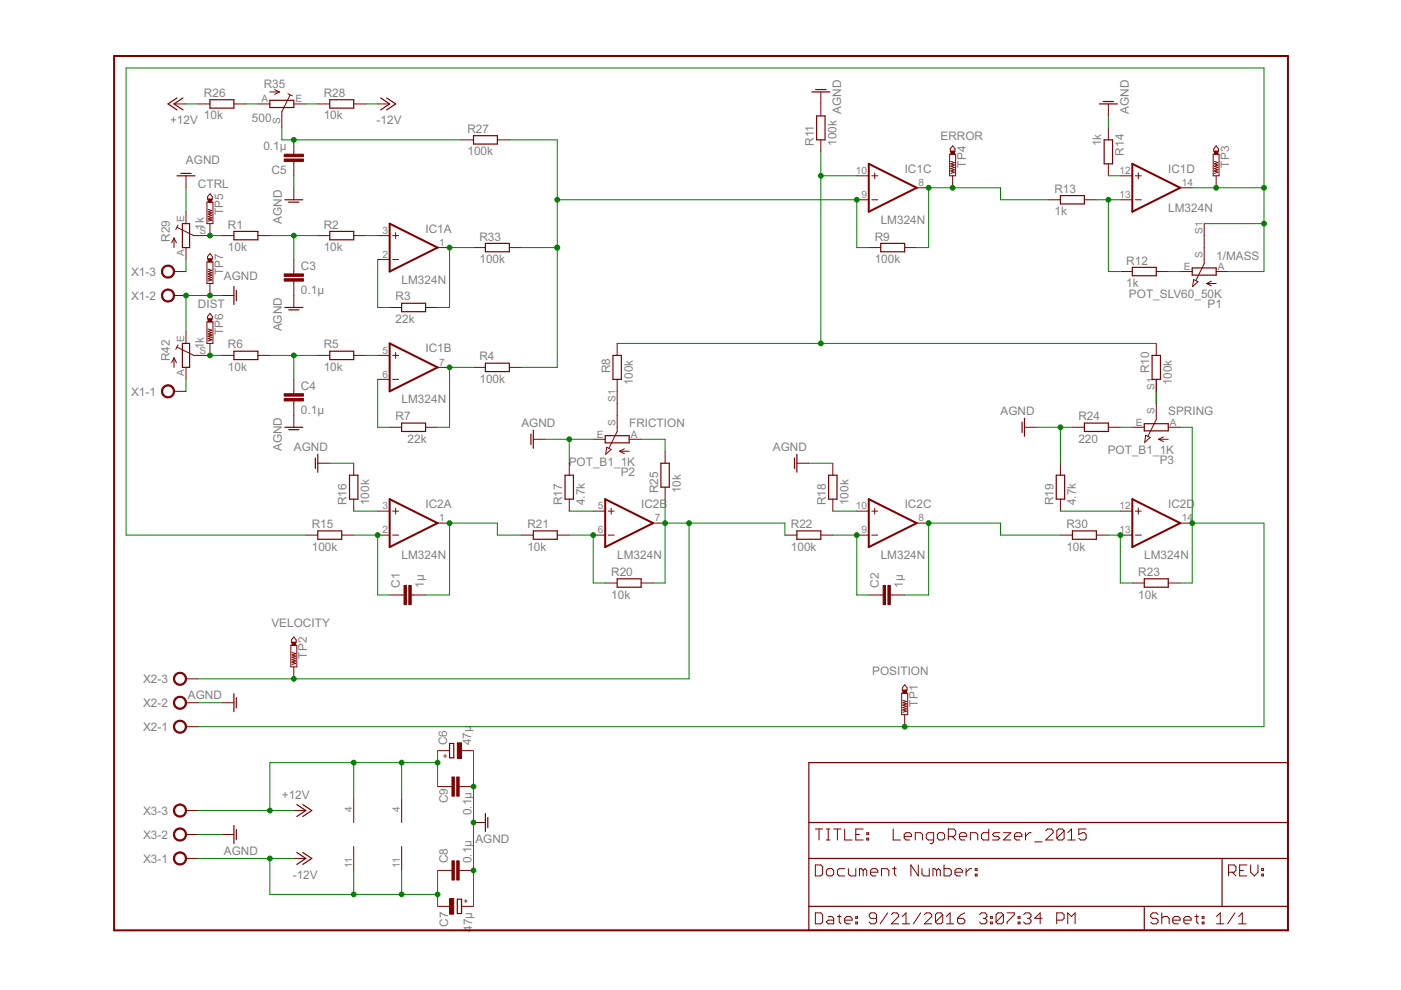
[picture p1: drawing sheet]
<svg xmlns="http://www.w3.org/2000/svg" width="297mm" height="210mm" viewBox="0 0 297 210" stroke-linecap="round" stroke-linejoin="round" font-family="sans-serif">
<path d="M24.2 11.9h248.9v185.4h-248.9zM184.2 34.7l10.2 5.1-10.2 5.1zM240.1 34.7l10.1 5.1-10.1 5.1zM82.6 47.4l10.2 5.1-10.2 5.1zM82.6 72.8l10.2 5.1-10.2 5.1zM82.6 105.8l10.2 5.1-10.2 5.1zM128.3 105.8l10.2 5.1-10.2 5.1zM184.2 105.8l10.2 5.1-10.2 5.1zM240.1 105.8l10.1 5.1-10.1 5.1z" fill="none" stroke="#800000" stroke-width=".42"/>
<g fill="none" stroke="#800000" stroke-width=".25">
<path d="M172.1 19.5h3.8M172.9 19h2.2M37.5 20.8l-1.9 1.2 1.9 1.3M37.5 37.3h3.8M38.3 36.8h2.2M38.8 20.8l-1.9 1.2 1.9 1.3M44.5 21.1h5.1v1.8h-5.1zM57.2 21.3h5.1v1.5h-5.1zM69.9 21.1h5.1v1.8h-5.1zM80.7 20.8l1.9 1.2-1.9 1.3M82 20.8l1.9 1.2-1.9 1.3M100.4 28.8h5.1v1.7h-5.1z"/>
<path d="M173.1 24.6h1.8v5.1h-1.8zM233.1 22h3.8M233.9 21.5h2.2M234.1 29.7h1.8v5h-1.8zM38.7 47.4h1.5v5.1h-1.5zM49.6 49.1h5.1v1.7h-5.1zM60.4 42.4h3.8M61.2 42.9h2.2M69.9 49.1h5.1v1.7h-5.1zM102.9 51.6h5.1v1.8h-5.1zM186.7 51.6h5.1v1.8h-5.1zM224.8 41.5h5.1v1.7h-5.1z"/>
<path d="M240.1 56.7h5.1v1.8h-5.1zM252.8 56.8h5.1v1.5h-5.1zM38.7 72.8h1.5v5.1h-1.5zM49.6 74.5h5.1v1.7h-5.1zM49.6 60.7v3.9M50.1 61.6v2.2M60.4 65.2h3.8M61.2 65.7h2.2M69.9 74.5h5.1v1.7h-5.1zM85.2 64.3h5v1.8h-5zM102.9 77h5.1v1.8h-5.1zM130 75.4h1.7v5h-1.7z"/>
<path d="M244.3 75.4h1.7v5h-1.7zM60.4 90.6h3.8M61.2 91.1h2.2M66.9 97.1v2.2M67.4 96.3v3.8M85.2 89.7h5v1.8h-5zM112.6 92v2.2M113.1 91.2v3.8M128.3 92.4h5.1v1.5h-5.1zM140.1 98.2h1.8v5.1h-1.8zM168.4 97.1v2.2M169 96.3v3.8"/>
<path d="M216.7 89.5v2.2M217.2 88.7v3.8M229.9 89.7h5.1v1.8h-5.1zM242.6 89.8h5.1v1.6h-5.1zM67.4 112.6h5.1v1.7h-5.1zM74.1 100.8h1.8v5h-1.8zM113.1 112.6h5.1v1.7h-5.1zM119.8 100.8h1.8v5h-1.8zM169 112.6h5v1.7h-5zM175.7 100.8h1.8v5h-1.8zM223.9 100.8h1.8v5h-1.8zM227.4 112.6h5.1v1.7h-5.1z"/>
<path d="M130.9 122.7h5v1.8h-5zM242.6 122.7h5.1v1.8h-5.1zM49.6 147.1v3.8M50.1 147.9v2.2M95.3 157.6h.9v3.1h-.9zM49.6 175v3.8M50.1 175.9v2.1M62.9 170.6l1.9 1.3-1.9 1.2M64.2 170.6l1.9 1.3-1.9 1.2M102.9 172.5v3.8M103.4 173.3v2.2M171.5 161.7h101.6v35.6h-101.6z"/>
<path d="M171.5 174.4h101.6M62.9 180.7l1.9 1.3-1.9 1.3M64.2 180.7l1.9 1.3-1.9 1.3M97 190.6h.9v3.1h-.9zM171.5 182h101.6M171.5 192.2h101.6M242.6 192.2v5.1M259.1 182v10.2"/>
</g>
<g fill="none" stroke="#800000" stroke-width=".21">
<path d="M57.2 19.5h2M58.2 19l1 .5M59.2 19.5l-1 .5M61 19.9l1 .4M174 19.5v5.1M36.9 22h2.5M39.4 37.3v2.5M42 22h2.5M49.6 22h2.5M54.7 22h2.5M61.5 20.2l-1.7 3.5v3.4M62.3 29.7v3"/>
<path d="M62.3 34.2v3.1M62.3 39.8v2.6M62.3 22h2.5M67.4 22h2.5M75 22h2.5M80.1 22h2.5M97.9 29.7h2.5M105.5 29.7h2.5M174 29.7v2.5M181.7 37.3h2.5M184.8 37.3h1.3M185.5 36.6v1.3"/>
<path d="M194.4 39.8h2.5M201.3 32.7h1.3v4.6h-1.3zM201.6 34.2l.8 .3-.8 .2 .8 .3-.8 .2 .8 .3-.8 .3 .8 .2-.8 .3 .8 .2-.8 .3M202 30.9l.5 .7v.5h-1v-.5zM202 37.3v2.5M235 22v2.6M235 27.1v2.6M235 34.7v2.6M237.5 37.3h2.6M240.7 37.3h1.3M241.3 36.6v1.3M250.2 39.8h2.6"/>
<path d="M257.2 32.7h1.3v4.6h-1.3zM257.5 34.2l.7 .3-.7 .2 .7 .3-.7 .2 .7 .3-.7 .3 .7 .2-.7 .3 .7 .2-.7 .3M257.9 30.9l.4 .7v.5h-1v-.5zM257.9 37.3v2.5M36.9 57.6h2.5M36.9 50.5v2M36.9 50.5l-.5 1M36.9 50.5l.5 1M37.7 47.7l-.4 1M39.4 44.9v2.5M39.4 52.5v2.5M43.9 42.9h1.2v4.5h-1.2z"/>
<path d="M43.9 55.5h1.2v4.6h-1.2zM44.1 44.4l.8 .2-.8 .3 .8 .2-.8 .3 .8 .3-.8 .2 .8 .3-.8 .2 .8 .3-.8 .2M44.1 57.1l.8 .2-.8 .3 .8 .2-.8 .3 .8 .2-.8 .3 .8 .2-.8 .3 .8 .3-.8 .2M44.5 47.4v2.6h-3.4l-3.6-1.8M44.5 41.1l.5 .6v.5h-1v-.5zM44.5 53.8l.5 .6v.5h-1v-.5zM47.1 50h2.5M54.7 50h2.5M62.3 55v3.1M62.3 59.6v5.6M67.4 50h2.5M75 50h2.5"/>
<path d="M80.1 50h2.5M80.1 55h2.5M83.2 50h1.3M83.2 55h1.3M83.9 49.3v1.3M92.8 52.5h2.5M100.4 52.5h2.5M108 52.5h2.5M181.7 42.4h2.5M184.2 52.5h2.5M184.8 42.4h1.3M191.8 52.5h2.6"/>
<path d="M222.3 42.4h2.5M229.9 42.4h2.6M237.5 42.4h2.6M237.5 57.6h2.6M240.7 42.4h1.3M245.2 57.6h2.5M250.2 57.6h2.6M253.1 59.3l.9 .4-1.1 1.1zM255.3 47.4v8.5l-1.7 3.6M256.8 59.6l-1 .5M257.9 57.6h2.5M36.9 62.7h2.5"/>
<path d="M36.9 75.9v2M36.9 75.9l-.5 1M36.9 75.9l.5 1M37.7 73.1l-.4 1M39.4 70.3v2.5M39.4 77.9v2.5M43.9 68.2h1.2v4.6h-1.2zM44.1 69.8l.8 .2-.8 .3 .8 .2-.8 .3 .8 .2-.8 .3 .8 .2-.8 .3 .8 .3-.8 .2M44.5 72.8v2.6h-3.4l-3.6-1.8M44.5 66.5l.5 .6v.5h-1v-.5zM44.5 60.1v2.6M47.1 75.4h2.5"/>
<path d="M47.1 62.7h2.5M54.7 75.4h2.5M67.4 75.4h2.5M75 75.4h2.5M80.1 75.4h2.5M82.6 65.2h2.6M83.2 75.4h1.3M83.9 74.7v1.3M90.2 65.2h2.6M92.8 77.9h2.5M100.4 77.9h2.5M108 77.9h2.5"/>
<path d="M130.9 72.8v2.6M245.2 72.8v2.6M255.8 60.1h2.1M255.8 60.1l1 .5M36.9 83h2.5M62.3 80.4v3.1M62.3 85v5.6M67.4 98.2h2.5M75 98.2v2.6M80.1 80.4h2.5M82.6 90.6h2.6M83.2 80.4h1.3"/>
<path d="M90.2 90.6h2.6M113.1 93.1h2.5M120.7 98.2v2.6M125.8 93.1h2.5M128.6 94.8l1 .5-1.2 1zM130.9 80.4v11.1l-1.8 3.5M131.4 95.7h2M131.4 95.7l1 .5M132.4 95.2l-1 .5M133.4 93.1h2.5M141 95.7v2.5M169 98.2h2.5"/>
<path d="M176.6 98.2v2.6M217.2 90.6h2.6M224.8 98.2v2.6M227.4 90.6h2.5M235 90.6h2.5M240.1 90.6h2.5M242.9 92.3l.9 .5-1.1 1zM245.2 80.4v8.5l-1.8 3.6M245.7 93.1h2M245.7 93.1l1 .5M246.7 92.6l-1 .5M247.7 90.6h2.5"/>
<path d="M64.8 113.5h2.6M72.5 113.5h2.5M75 105.8v2.6M80.1 113.5h2.5M80.1 108.4h2.5M83.2 113.5h1.3M83.2 108.4h1.3M83.9 107.7v1.3M92.8 110.9h2.5M110.5 113.5h2.6M118.2 113.5h2.5M120.7 105.8v2.6"/>
<path d="M125.8 113.5h2.5M125.8 108.4h2.5M128.9 113.5h1.3M128.9 108.4h1.3M129.6 107.7v1.3M138.5 110.9h2.5M141 103.3v2.5M166.4 113.5h2.6M174 113.5h2.6M176.6 105.8v2.6M181.7 113.5h2.5M181.7 108.4h2.5"/>
<path d="M184.8 113.5h1.3M184.8 108.4h1.3M185.5 107.7v1.3M194.4 110.9h2.5M224.8 113.5h2.6M224.8 105.8v2.6M232.5 113.5h2.5M237.5 113.5h2.6M237.5 108.4h2.6M240.7 113.5h1.3M240.7 108.4h1.3M241.3 107.7v1.3"/>
<path d="M250.2 110.9h2.6M61.7 136.8h1.2v4.6h-1.2zM61.9 138.3l.8 .3-.8 .3 .8 .2-.8 .3 .8 .2-.8 .3 .8 .2-.8 .3 .8 .2-.8 .3M62.3 135l.5 .7v.5h-1v-.5zM82.6 126.2h3.1M87.2 126.2h3M128.3 123.6h2.6M135.9 123.6h2.6M184.2 126.2h3M188.8 126.2h3M240.1 123.6h2.5M247.7 123.6h2.5"/>
<path d="M39.4 149h2.6M39.4 154.1h2.6M39.4 143.9h2.6M47.1 149h2.5M62.3 141.4v2.5M92.8 159.2h2.5M97.9 159.2h2.5M191.2 147h1.2v4.5h-1.2zM191.4 148.5l.8 .2-.8 .3 .8 .2-.8 .3 .8 .3-.8 .2 .8 .3-.8 .2 .8 .3-.8 .2M191.8 145.2l.5 .6v.5h-1v-.5zM191.8 151.5v2.6M39.4 176.9h2.6"/>
<path d="M39.4 171.9h2.6M47.1 176.9h2.5M62.3 171.9h2.5M75 169.3v5.1M75 179.5v5.1M85.2 169.3v5.1M85.2 179.5v5.1M92.8 166.8h3M97.3 166.8h3.1M100.4 174.4h2.5M172.9 175.8h1.5M173.7 175.8v2.3"/>
<path d="M175.2 175.8h.8M175.2 178.1h.8M175.6 175.8v2.3M176.8 175.8h1.5M177.5 175.8v2.3M179.1 175.8v2.3h1.6M181.4 176.9h.8M183 175.8h-1.6v2.3h1.6M183.8 177.7h.4v.4h-.4zM183.8 176.6h.4v.3h-.4zM189.4 175.8v2.3h1.5M191.7 177.3h1.6v-.4l-.4-.3h-.8l-.4 .3v.8l.4 .4h.8"/>
<path d="M194.1 178.1v-1.5h1.1l.4 .3v1.2M198 178.1h-1.2l-.4-.4v-.8l.4-.3h1.2v1.9l-.5 .4h-.3M198.7 176.9l.4-.3h.8l.4 .3v.8l-.4 .4h-.8l-.4-.4zM201.1 177.3h1.1l.4-.4v-.8l-.4-.3h-1.1v2.3M201.8 177.3l.8 .8M203.4 177.3h1.6v-.4l-.4-.3h-.8l-.4 .3v.8l.4 .4h.8M205.7 178.1v-1.5h1.2l.4 .3v1.2M209.6 175.8v2.3h-1.1l-.4-.4v-.8l.4-.3h1.1M212 176.6h-1.2l-.4 .3 .4 .4h.8l.4 .4-.4 .4h-1.2M212.8 176.6h1.5l-1.5 1.5h1.5M215.1 177.3h1.6v-.4l-.4-.3h-.8l-.4 .3v.8l.4 .4h.8M217.4 176.6v1.5"/>
<path d="M218.6 176.6h-.4l-.8 .7M219.4 178.5h1.5M221.7 176.1l.4-.3h.8l.4 .3v.5l-1.6 1.5h1.6M225.6 176.1l-.4-.3h-.7l-.4 .3v1.6M225.6 176.1v1.6l-.4 .4h-.7l-.4-.4M225.6 176.1l-1.5 1.6M226.4 178.1h1.6M226.4 176.6l.8-.8v2.3M230.3 175.8h-1.6v1.1l.8-.3h.4l.4 .3v.8l-.4 .4h-.8l-.4-.4M39.4 182h2.6M62.3 182h2.5M92.8 184.6h3"/>
<path d="M92.8 192.2h2.5M97.3 184.6h3.1M97.9 192.2h2.5M172.9 183.4h1.1l.4 .4v1.5l-.4 .4h-1.1zM172.9 193.5h1.1l.4 .4v1.6l-.4 .4h-1.1zM175.2 184.6l.4-.4h.8l.4 .4v.7l-.4 .4h-.8l-.4-.4zM175.6 194.3h.8l.4 .4v1.2h-1.2l-.4-.4 .4-.4h1.2M177.5 194.3h.8M177.9 193.9v1.6l.4 .4M179.1 195.1h1.6v-.4l-.4-.4h-.8l-.4 .4v.8l.4 .4h.8M179.1 184.2h-1.2l-.4 .4v.7l.4 .4h1.2M179.9 184.2v1.1l.4 .4h1.1v-1.5"/>
<path d="M181.4 195.5h.4v.4h-.4zM181.4 194.3h.4v.4h-.4zM183 184.6l-.4-.4h-.4v1.5M183 184.6l.4-.4 .4 .4v1.1M183 184.6v1.1M184.6 184.9h1.5v-.3l-.4-.4h-.7l-.4 .4v.7l.4 .4h.7M185.8 194.7h-1.1l-.4-.4v-.4l.4-.4h.8l.3 .4v1.6l-.3 .4h-.8l-.4-.4M186.9 185.7v-1.5h1.2l.3 .4v1.1M188.2 193.5l-1.6 2.4M189 193.9l.4-.4h.7l.4 .4v.4l-1.5 1.6h1.5M189.2 184.2h.8M189.6 183.8v1.5l.4 .4"/>
<path d="M191.3 195.9h1.6M191.3 194.3l.8-.8v2.4M194.7 183.4v2.3l-1.6-2.3v2.3M195.2 193.5l-1.5 2.4M195.5 184.2v1.1l.4 .4h1.1v-1.5M196 193.9l.4-.4h.7l.4 .4v.4l-1.5 1.6h1.5M198.6 184.6l-.4-.4h-.4v1.5M198.6 184.6v1.1M198.6 184.6l.4-.4 .4 .4v1.1M199.9 193.9v1.6l-.4 .4h-.8l-.4-.4M199.9 193.9l-.4-.4h-.8l-.4 .4v1.6M199.9 193.9l-1.6 1.6"/>
<path d="M200.2 183.4v2.3h1.1l.4-.4v-.7l-.4-.4h-1.1M200.7 195.9h1.5M200.7 194.3l.7-.8v2.4M202.5 184.9h1.5v-.3l-.4-.4h-.7l-.4 .4v.7l.4 .4h.7M203 194.7h1.2l.4 .4v.4l-.4 .4h-.8l-.4-.4zM204.6 193.5l-.8 .4-.8 .8M204.8 184.2v1.5M206 184.2h-.4l-.8 .7M206.8 185.3h.4v.4h-.4zM206.8 184.2h.4v.4h-.4zM207.7 193.9l.4-.4h.8l.3 .4v.4l-.3 .4M208.4 194.7h.5"/>
<path d="M208.9 194.7l.3 .4v.4l-.3 .4h-.8l-.4-.4M210 195.5h.4v.4h-.4zM210 194.3h.4v.4h-.4zM212.7 193.9v1.6l-.3 .4h-.8l-.4-.4M212.7 193.9l-.3-.4h-.8l-.4 .4v1.6M212.7 193.9l-1.5 1.6M213.5 193.5h1.6v.4l-1.6 1.6v.4M215.9 195.5h.4v.4h-.4zM215.9 194.3h.4v.4h-.4zM217 193.9l.4-.4h.8l.4 .4v.4l-.4 .4M217.8 194.7h.4M218.2 194.7l.4 .4v.4l-.4 .4h-.8l-.4-.4"/>
<path d="M220.9 194.7h-1.5l1.1-1.2v2.4M224 195.1h1.2l.4-.4v-.8l-.4-.4h-1.2v2.4M226.4 195.9v-2.4l.8 .8 .7-.8v2.4M245.5 193.9l-.3-.4h-.8l-.4 .4v.4l.4 .4h.8l.3 .4v.4l-.3 .4h-.8l-.4-.4M246.3 194.7l.4-.4h.8l.4 .4v1.2M246.3 193.5v2.4M248.6 195.1h1.6v-.4l-.4-.4h-.8l-.4 .4v.8l.4 .4h.8M251 195.1h1.5v-.4l-.3-.4h-.8l-.4 .4v.8l.4 .4h.8M253.3 194.3h.8M253.7 193.9v1.6l.4 .4M254.9 195.5h.4v.4h-.4zM254.9 194.3h.4v.4h-.4z"/>
<path d="M257.9 195.9h1.6M257.9 194.3l.8-.8v2.4M260.5 184.9h1.2l.3-.3v-.8l-.3-.4h-1.2v2.3M261.3 184.9l.7 .8M261.8 193.5l-1.5 2.4M262.6 195.9h1.6M262.6 194.3l.8-.8v2.4M262.8 184.6h.8M264.4 183.4h-1.6v2.3h1.6M265.2 183.4v1.5l.7 .8 .8-.8v-1.5M267.5 185.3h.4v.4h-.4zM267.5 184.2h.4v.4h-.4z"/>
</g>
<g fill="#800000" stroke="#800000" stroke-width=".21">
<path d="M86.7 124.1h.5v4.1h-.5z"/>
<path d="M85.7 124.1h.5v4.1h-.5z"/>
<path d="M188.3 124.1h.5v4.1h-.5z"/>
<path d="M187.2 124.1h.5v4.1h-.5z"/>
<path d="M60.3 59.1h4v.5h-4z"/>
<path d="M60.3 58.1h4v.5h-4z"/>
<path d="M60.3 84.5h4v.5h-4z"/>
<path d="M60.3 83.5h4v.5h-4z"/>
<path d="M97 157.5h.9v3.3h-.9z"/>
<path d="M95.3 190.5h.9v3.3h-.9z"/>
<path d="M96.8 182.5h.5v4.1h-.5z"/>
<path d="M95.8 182.5h.5v4.1h-.5z"/>
<path d="M96.8 164.7h.5v4.1h-.5z"/>
<path d="M95.8 164.7h.5v4.1h-.5z"/>
<path d="M191.4 146.3h.8v.7h-.8z"/>
<path d="M61.9 136.2h.8v.6h-.8z"/>
<path d="M257.5 32.1h.7v.6h-.7z"/>
<path d="M201.6 32.1h.8v.6h-.8z"/>
<path d="M60.3 32.7h4v.5h-4z"/>
<path d="M60.3 33.7h4v.5h-4z"/>
<path d="M44.1 42.2h.8v.7h-.8z"/>
<path d="M44.1 67.6h.8v.6h-.8z"/>
<path d="M44.1 54.9h.8v.6h-.8z"/>
</g>
<g fill="#800000" stroke="#800000" stroke-width=".21">
<path d="M34.6 82a1.39 1.39 0 0 1 2.2 .3 1.39 1.39 0 0 1-.8 2 1.39 1.39 0 0 1-1.8-1.3h.3a1.14 1.14 0 0 1 1.6-1.1 1.14 1.14 0 0 1 .3 1.9 1.14 1.14 0 0 1-1.9-.5v-.3h-.3z" fill-rule="evenodd"/>
<path d="M34.6 61.7a1.4 1.4 0 0 1 2.2 .2 1.4 1.4 0 0 1-.8 2.1 1.4 1.4 0 0 1-1.8-1.3h.3a1.14 1.14 0 0 1 1.6-1.1 1.14 1.14 0 0 1 .3 1.9 1.14 1.14 0 0 1-1.9-.6v-.2h-.3z" fill-rule="evenodd"/>
<path d="M34.6 56.6a1.4 1.4 0 0 1 2.2 .3 1.4 1.4 0 0 1-.8 2 1.4 1.4 0 0 1-1.8-1.3h.3a1.14 1.14 0 0 1 1.6-1.1 1.14 1.14 0 0 1 .3 1.9 1.14 1.14 0 0 1-1.9-.5v-.3h-.3z" fill-rule="evenodd"/>
<path d="M37.1 153.1a1.4 1.4 0 0 1 2.3 .3 1.4 1.4 0 0 1-.9 2 1.4 1.4 0 0 1-1.7-1.3h.2a1.14 1.14 0 0 1 1.6-1.1 1.14 1.14 0 0 1 .3 1.9 1.14 1.14 0 0 1-1.8-.5l-.1-.3h-.2z" fill-rule="evenodd"/>
<path d="M37.1 148a1.4 1.4 0 0 1 2.3 .3 1.4 1.4 0 0 1-.9 2 1.4 1.4 0 0 1-1.7-1.3h.2a1.14 1.14 0 0 1 1.6-1.1 1.14 1.14 0 0 1 .3 1.9 1.14 1.14 0 0 1-1.8-.5l-.1-.3h-.2z" fill-rule="evenodd"/>
<path d="M37.1 143a1.4 1.4 0 0 1 2.3 .2 1.4 1.4 0 0 1-.9 2.1 1.4 1.4 0 0 1-1.7-1.4h.2a1.14 1.14 0 0 1 1.6-1 1.14 1.14 0 0 1 .3 1.9 1.14 1.14 0 0 1-1.8-.6l-.1-.3h-.2z" fill-rule="evenodd"/>
<path d="M37.1 181.1a1.39 1.39 0 0 1 2.3 .2 1.39 1.39 0 0 1-.9 2.1 1.39 1.39 0 0 1-1.7-1.4h.2a1.14 1.14 0 0 1 1.6-1 1.14 1.14 0 0 1 .3 1.9 1.14 1.14 0 0 1-1.8-.6l-.1-.3h-.2z" fill-rule="evenodd"/>
<path d="M37.1 176a1.39 1.39 0 0 1 2.3 .2 1.39 1.39 0 0 1-.9 2.1 1.39 1.39 0 0 1-1.7-1.4h.2a1.14 1.14 0 0 1 1.6-1 1.14 1.14 0 0 1 .3 1.9 1.14 1.14 0 0 1-1.8-.6l-.1-.3h-.2z" fill-rule="evenodd"/>
<path d="M37.1 170.9a1.4 1.4 0 0 1 2.3 .2 1.4 1.4 0 0 1-.9 2.1 1.4 1.4 0 0 1-1.7-1.3h.2a1.14 1.14 0 0 1 1.6-1.1 1.14 1.14 0 0 1 .3 1.9 1.14 1.14 0 0 1-1.8-.6l-.1-.2h-.2z" fill-rule="evenodd"/>
</g>
<g fill="none" stroke="#008000" stroke-width=".21">
<path d="M39.4 39.8v5.1M39.4 22h2.6M52.1 22h2.6M59.8 27.1v2.6h38.1M62.3 37.3v2.5M64.8 22h2.6M77.5 22h2.6M108 29.7h10.2v48.2h-7.7M174 37.3h7.7M174 32.2v40.6M235 24.6v2.5M235 37.3h2.5"/>
<path d="M252.8 39.8h15.2M39.4 55v2.6M44.5 50h2.6M57.2 50h10.2M62.3 50v5M77.5 50h2.6M80.1 55v10.2h2.5M100.4 52.5h-5.1v12.7h-2.5M110.5 52.5h7.7M118.2 42.4h63.5v10.1h2.5M222.3 42.4h-10.2v-2.6h-15.2v12.7h-2.5M232.5 42.4h5"/>
<path d="M235 42.4v15.2h2.5M247.7 57.6h2.5M255.3 47.4h12.7M260.4 57.6h7.6v-43.2h-241.3v99.1h38.1M44.5 75.4h2.6M47.1 62.7h-7.7v7.6M57.2 75.4h10.2M62.3 75.4v5M77.5 75.4h2.6M100.4 77.9h-5.1v12.7h-2.5M130.9 72.8h114.3M39.4 80.4v2.6"/>
<path d="M69.9 98.2h5.1M80.1 80.4v10.2h2.5M115.6 93.1h10.2M120.7 93.1v5.1M135.9 93.1h5.1v2.6M171.5 98.2h5.1M219.8 90.6h7.6M224.8 90.6v7.6M237.5 90.6h2.6M245.2 83v2.5M250.2 90.6h2.6v33h-2.6M75 113.5h5.1v12.7h2.5"/>
<path d="M75 108.4h5.1M110.5 113.5h-5v-2.6h-10.2v15.3h-5.1M120.7 113.5h5.1v10.1h2.5M120.7 108.4h5.1M141 110.9h25.4v2.6M141 105.8v17.8h-2.5M146.1 110.9v33h-104.1M176.6 113.5h5.1v12.7h2.5M176.6 108.4h5.1M224.8 113.5h-12.7v-2.6h-15.2v15.3h-5.1M224.8 108.4h12.7M235 113.5h2.5v10.1h2.6"/>
<path d="M252.8 110.9h15.2v43.2h-226M42 149h5.1M92.8 159.2v7.6M100.4 159.2v33M42 176.9h5.1M42 171.9h20.3M75 161.7v7.6M85.2 161.7v7.6M92.8 161.7h-35.6v10.2M42 182h20.3M57.2 182v7.6h35.6M75 184.6v5"/>
<path d="M85.2 184.6v5M92.8 184.6v7.6"/>
</g>
<g fill="#008000" stroke="#008000" stroke-width=".21">
<circle cx="62.3" cy="50" r=".51"/>
<circle cx="95.3" cy="52.5" r=".51"/>
<circle cx="95.3" cy="77.9" r=".51"/>
<circle cx="62.3" cy="75.4" r=".51"/>
<circle cx="80.1" cy="113.5" r=".51"/>
<circle cx="95.3" cy="110.9" r=".51"/>
<circle cx="125.8" cy="113.5" r=".51"/>
<circle cx="181.7" cy="113.5" r=".51"/>
<circle cx="196.9" cy="110.9" r=".51"/>
<circle cx="237.5" cy="113.5" r=".51"/>
<circle cx="100.4" cy="174.4" r=".51"/>
<circle cx="100.4" cy="184.6" r=".51"/>
<circle cx="100.4" cy="166.8" r=".51"/>
<circle cx="120.7" cy="93.1" r=".51"/>
<circle cx="224.8" cy="90.6" r=".51"/>
<circle cx="39.4" cy="62.7" r=".51"/>
<circle cx="44.5" cy="62.7" r=".51"/>
<circle cx="257.9" cy="39.8" r=".51"/>
<circle cx="268" cy="39.8" r=".51"/>
<circle cx="268" cy="47.4" r=".51"/>
<circle cx="92.8" cy="161.7" r=".51"/>
<circle cx="75" cy="161.7" r=".51"/>
<circle cx="85.2" cy="161.7" r=".51"/>
<circle cx="57.2" cy="171.9" r=".51"/>
<circle cx="92.8" cy="189.6" r=".51"/>
<circle cx="85.2" cy="189.6" r=".51"/>
<circle cx="75" cy="189.6" r=".51"/>
<circle cx="57.2" cy="182" r=".51"/>
<circle cx="62.3" cy="29.7" r=".51"/>
<circle cx="141" cy="110.9" r=".51"/>
<circle cx="146.1" cy="110.9" r=".51"/>
<circle cx="62.3" cy="143.9" r=".51"/>
<circle cx="202" cy="39.8" r=".51"/>
<circle cx="196.9" cy="39.8" r=".51"/>
<circle cx="174" cy="37.3" r=".51"/>
<circle cx="174" cy="72.8" r=".51"/>
<circle cx="118.2" cy="52.5" r=".51"/>
<circle cx="181.7" cy="42.4" r=".51"/>
<circle cx="118.2" cy="42.4" r=".51"/>
<circle cx="44.5" cy="50" r=".51"/>
<circle cx="44.5" cy="75.4" r=".51"/>
<circle cx="252.8" cy="110.9" r=".51"/>
<circle cx="191.8" cy="154.1" r=".51"/>
<circle cx="235" cy="42.4" r=".51"/>
</g>
<g font-size="2.8" fill="#808080">
<text x="43.2" y="20.5">R26</text>
<text x="55.9" y="18.6">R35</text>
<text x="68.6" y="20.5">R28</text>
<text x="36" y="26.3">+12V</text>
<text x="43.2" y="25.3">10k</text>
<text x="53.4" y="25.8">500</text>
<text x="68.6" y="25.3">10k</text>
<text x="79.9" y="26.3">-12V</text>
<text x="99.1" y="28.1">R27</text>
<text x="178.4" y="24.2" transform="rotate(-90 178.4 24.2)">AGND</text>
<text x="199.4" y="29.6">ERROR</text>
<text x="239.3" y="24.2" transform="rotate(-90 239.3 24.2)">AGND</text>
<text x="39.4" y="34.7">AGND</text>
<text x="55.8" y="31.8">0.1µ</text>
<text x="99.1" y="32.9">100k</text>
<text x="172.5" y="30.9" transform="rotate(-90 172.5 30.9)">R11</text>
<text x="177.3" y="30.9" transform="rotate(-90 177.3 30.9)">100k</text>
<text x="204.8" y="35.5" transform="rotate(-90 204.8 35.5)">TP4</text>
<text x="233.5" y="31" transform="rotate(-90 233.5 31)">1k</text>
<text x="238.3" y="33" transform="rotate(-90 238.3 33)">R14</text>
<text x="260.6" y="35.5" transform="rotate(-90 260.6 35.5)">TP3</text>
<text x="42" y="39.8">CTRL</text>
<text x="57.6" y="36.9">C5</text>
<text x="191.8" y="36.6">IC1C</text>
<text x="223.6" y="40.8">R13</text>
<text x="247.7" y="36.6">IC1D</text>
<text x="47.3" y="45.7" transform="rotate(-90 47.3 45.7)">TP5</text>
<text x="59.7" y="47.4" transform="rotate(-90 59.7 47.4)">AGND</text>
<text x="186.7" y="47.4">LM324N</text>
<text x="223.6" y="45.6">1k</text>
<text x="247.7" y="44.9">LM324N</text>
<text x="36" y="51.2" transform="rotate(-90 36 51.2)">R29</text>
<text x="43.2" y="48.7" transform="rotate(-90 43.2 48.7)">1k</text>
<text x="48.3" y="53.3">10k</text>
<text x="48.3" y="48.5">R1</text>
<text x="68.6" y="53.3">10k</text>
<text x="68.6" y="48.5">R2</text>
<text x="90.2" y="49.3">IC1A</text>
<text x="101.7" y="51">R33</text>
<text x="185.5" y="51">R9</text>
<text x="27.8" y="58.5">X1-3</text>
<text x="47.3" y="58.4" transform="rotate(-90 47.3 58.4)">TP7</text>
<text x="47.5" y="59.4">AGND</text>
<text x="63.8" y="57.2">C3</text>
<text x="101.7" y="55.8">100k</text>
<text x="185.5" y="55.8">100k</text>
<text x="238.8" y="56.1">R12</text>
<text x="257.8" y="55">1/MASS</text>
<text x="27.8" y="63.5">X1-2</text>
<text x="42" y="65.2">DIST</text>
<text x="63.8" y="62.3">0.1µ</text>
<text x="83.9" y="63.7">R3</text>
<text x="85.1" y="60.1">LM324N</text>
<text x="238.8" y="60.9">1k</text>
<text x="239.4" y="63.2">POT_SLV60_50K</text>
<text x="256" y="65.3">P1</text>
<text x="47.3" y="71.1" transform="rotate(-90 47.3 71.1)">TP6</text>
<text x="59.7" y="70.3" transform="rotate(-90 59.7 70.3)">AGND</text>
<text x="83.9" y="68.5">22k</text>
<text x="36" y="76.6" transform="rotate(-90 36 76.6)">R42</text>
<text x="43.2" y="74.1" transform="rotate(-90 43.2 74.1)">1k</text>
<text x="48.3" y="73.9">R6</text>
<text x="68.6" y="73.9">R5</text>
<text x="90.2" y="74.7">IC1B</text>
<text x="101.7" y="76.4">R4</text>
<text x="27.8" y="83.9">X1-1</text>
<text x="48.3" y="78.7">10k</text>
<text x="63.8" y="82.6">C4</text>
<text x="68.6" y="78.7">10k</text>
<text x="101.7" y="81.2">100k</text>
<text x="129.4" y="79.2" transform="rotate(-90 129.4 79.2)">R8</text>
<text x="134.2" y="81.7" transform="rotate(-90 134.2 81.7)">100k</text>
<text x="243.6" y="79.2" transform="rotate(-90 243.6 79.2)">R10</text>
<text x="248.4" y="81.7" transform="rotate(-90 248.4 81.7)">100k</text>
<text x="63.8" y="87.7">0.1µ</text>
<text x="83.9" y="89.1">R7</text>
<text x="85.1" y="85.5">LM324N</text>
<text x="212.1" y="88.1">AGND</text>
<text x="228.6" y="89.1">R24</text>
<text x="247.7" y="88.1">SPRING</text>
<text x="59.7" y="95.7" transform="rotate(-90 59.7 95.7)">AGND</text>
<text x="62.3" y="95.7">AGND</text>
<text x="86.4" y="93.9">22k</text>
<text x="110.5" y="90.6">AGND</text>
<text x="133.4" y="90.6">FRICTION</text>
<text x="163.9" y="95.7">AGND</text>
<text x="228.6" y="93.9">220</text>
<text x="120.6" y="98.7">POT_B1_1K</text>
<text x="131.6" y="100.9">P2</text>
<text x="234.9" y="96.2">POT_B1_1K</text>
<text x="245.9" y="98.3">P3</text>
<text x="73.5" y="107.1" transform="rotate(-90 73.5 107.1)">R16</text>
<text x="78.3" y="107.1" transform="rotate(-90 78.3 107.1)">100k</text>
<text x="90.2" y="107.7">IC2A</text>
<text x="119.2" y="107.1" transform="rotate(-90 119.2 107.1)">R17</text>
<text x="124" y="107.1" transform="rotate(-90 124 107.1)">4.7k</text>
<text x="135.9" y="107.7">IC2B</text>
<text x="139.5" y="104.6" transform="rotate(-90 139.5 104.6)">R25</text>
<text x="144.3" y="104.6" transform="rotate(-90 144.3 104.6)">10k</text>
<text x="175.1" y="107.1" transform="rotate(-90 175.1 107.1)">R18</text>
<text x="179.9" y="107.1" transform="rotate(-90 179.9 107.1)">100k</text>
<text x="191.8" y="107.7">IC2C</text>
<text x="223.3" y="107.1" transform="rotate(-90 223.3 107.1)">R19</text>
<text x="228.1" y="107.1" transform="rotate(-90 228.1 107.1)">4.7k</text>
<text x="247.7" y="107.7">IC2D</text>
<text x="66.1" y="112">R15</text>
<text x="111.8" y="112">R21</text>
<text x="167.7" y="112">R22</text>
<text x="226.1" y="112">R30</text>
<text x="66.1" y="116.8">100k</text>
<text x="85.1" y="118.5">LM324N</text>
<text x="111.8" y="116.8">10k</text>
<text x="130.9" y="118.5">LM324N</text>
<text x="167.7" y="116.8">100k</text>
<text x="186.7" y="118.5">LM324N</text>
<text x="226.1" y="116.8">10k</text>
<text x="242.6" y="118.5">LM324N</text>
<text x="84.8" y="124.6" transform="rotate(-90 84.8 124.6)">C1</text>
<text x="89.8" y="124.6" transform="rotate(-90 89.8 124.6)">1µ</text>
<text x="129.6" y="122.1">R20</text>
<text x="186.4" y="124.6" transform="rotate(-90 186.4 124.6)">C2</text>
<text x="191.4" y="124.6" transform="rotate(-90 191.4 124.6)">1µ</text>
<text x="241.3" y="122.1">R23</text>
<text x="129.6" y="126.9">10k</text>
<text x="241.3" y="126.9">10k</text>
<text x="57.5" y="133">VELOCITY</text>
<text x="65.1" y="139.6" transform="rotate(-90 65.1 139.6)">TP2</text>
<text x="184.9" y="143.2">POSITION</text>
<text x="30.3" y="149.9">X2-2</text>
<text x="30.3" y="144.8">X2-3</text>
<text x="39.8" y="148.2">AGND</text>
<text x="194.6" y="149.8" transform="rotate(-90 194.6 149.8)">TP1</text>
<text x="30.3" y="155">X2-1</text>
<text x="94.8" y="158" transform="rotate(-90 94.8 158)">C6</text>
<text x="99.9" y="158" transform="rotate(-90 99.9 158)">47µ</text>
<text x="30.3" y="172.7">X3-3</text>
<text x="59.7" y="169.3">+12V</text>
<text x="94.9" y="170.3" transform="rotate(-90 94.9 170.3)">C9</text>
<text x="100" y="172.9" transform="rotate(-90 100 172.9)">0.1µ</text>
<text x="30.3" y="177.8">X3-2</text>
<text x="100.8" y="178.7">AGND</text>
<text x="30.3" y="182.9">X3-1</text>
<text x="47.5" y="181.3">AGND</text>
<text x="94.9" y="183" transform="rotate(-90 94.9 183)">C8</text>
<text x="100" y="183" transform="rotate(-90 100 183)">0.1µ</text>
<text x="62.1" y="186.3">-12V</text>
<text x="95" y="196.5" transform="rotate(-90 95 196.5)">C7</text>
<text x="100.1" y="197.5" transform="rotate(-90 100.1 197.5)">47µ</text>
</g>
<g font-size="2.4" fill="#808080">
<text x="55.4" y="21.7">A</text>
<text x="62.6" y="21.7">E</text>
<text x="59.4" y="26.3" transform="rotate(-90 59.4 26.3)">S</text>
<text x="181.5" y="36.9">10</text>
<text x="182.7" y="42">9</text>
<text x="194.7" y="39.4">8</text>
<text x="237.3" y="42">13</text>
<text x="237.3" y="36.9">12</text>
<text x="250.6" y="39.4">14</text>
<text x="39.1" y="47.1" transform="rotate(-90 39.1 47.1)">E</text>
<text x="42.3" y="49.6">S</text>
<text x="81.1" y="49.6">3</text>
<text x="93.1" y="52.1">1</text>
<text x="254.9" y="49.6" transform="rotate(-90 254.9 49.6)">S1</text>
<text x="39.1" y="54.3" transform="rotate(-90 39.1 54.3)">A</text>
<text x="81.1" y="54.7">2</text>
<text x="251" y="57.2">E</text>
<text x="254.9" y="54.7" transform="rotate(-90 254.9 54.7)">S</text>
<text x="258.2" y="57.2">A</text>
<text x="39.1" y="72.5" transform="rotate(-90 39.1 72.5)">E</text>
<text x="42.3" y="75">S</text>
<text x="81.1" y="75">5</text>
<text x="93.1" y="77.5">7</text>
<text x="39.1" y="79.7" transform="rotate(-90 39.1 79.7)">A</text>
<text x="81.1" y="80.1">6</text>
<text x="244.8" y="82.6" transform="rotate(-90 244.8 82.6)">S1</text>
<text x="130.5" y="85.2" transform="rotate(-90 130.5 85.2)">S1</text>
<text x="244.8" y="87.7" transform="rotate(-90 244.8 87.7)">S</text>
<text x="126.5" y="92.8">E</text>
<text x="130.5" y="90.2" transform="rotate(-90 130.5 90.2)">S</text>
<text x="133.8" y="92.8">A</text>
<text x="240.8" y="90.2">E</text>
<text x="248" y="90.2">A</text>
<text x="81.1" y="113.1">2</text>
<text x="81.1" y="108">3</text>
<text x="93.1" y="110.6">1</text>
<text x="126.8" y="113.1">6</text>
<text x="126.8" y="108">5</text>
<text x="138.8" y="110.6">7</text>
<text x="181.5" y="108">10</text>
<text x="182.7" y="113.1">9</text>
<text x="194.7" y="110.6">8</text>
<text x="237.3" y="113.1">13</text>
<text x="237.3" y="108">12</text>
<text x="250.6" y="110.6">14</text>
<text x="74.6" y="172.1" transform="rotate(-90 74.6 172.1)">4</text>
<text x="84.8" y="172.1" transform="rotate(-90 84.8 172.1)">4</text>
<text x="74.6" y="184" transform="rotate(-90 74.6 184)">11</text>
<text x="84.8" y="184" transform="rotate(-90 84.8 184)">11</text>
</g>
<g font-size="2" fill="#800000">
<text x="93.9" y="161">+</text>
<text x="98.2" y="191.6">+</text>
</g>
</svg>
